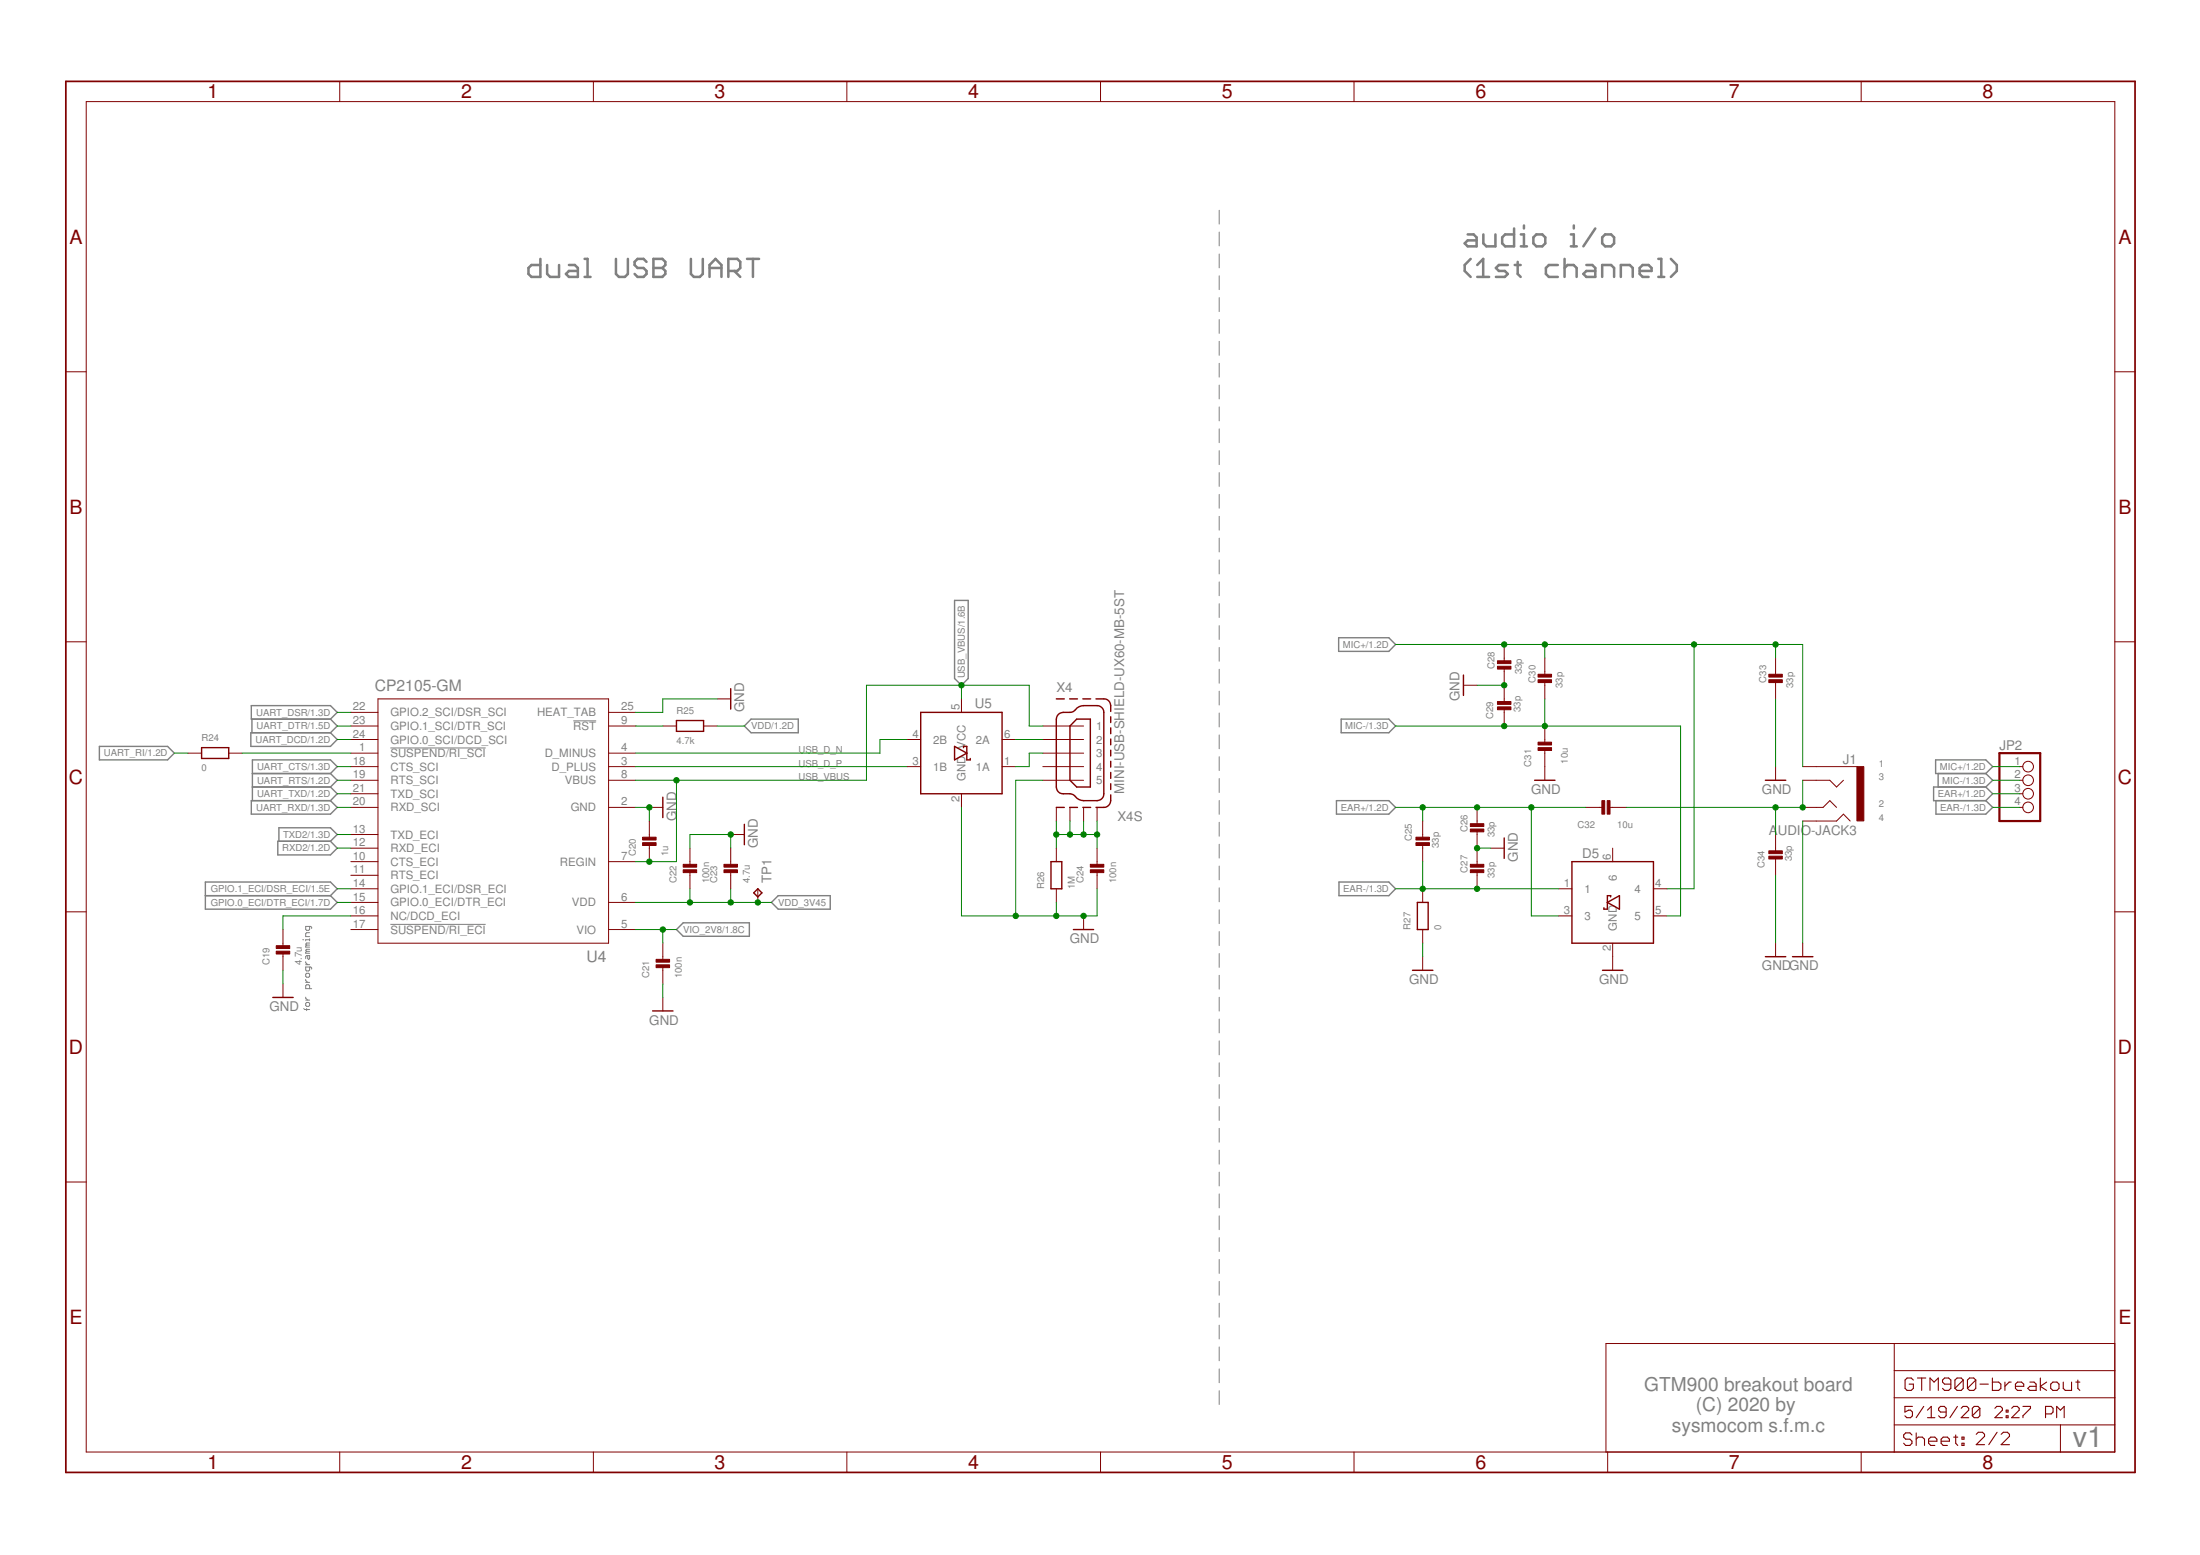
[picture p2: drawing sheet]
<svg xmlns="http://www.w3.org/2000/svg" width="297mm" height="210mm" viewBox="0 0 297 210" stroke-linecap="round" stroke-linejoin="round" font-family="sans-serif">
<g fill="none" stroke="#808080" stroke-width=".34">
<path d="M73 34.9v2.5h-1.2l-.4-.4v-.8l.4-.4h1.2M73.9 35.8v1.2l.4 .4h1.2v-1.6M76.8 35.8h.8l.4 .4v1.2h-1.2l-.4-.4 .4-.4h1.2M78.9 37.4h.8M78.9 34.9h.4v2.5M83.2 34.9v2.1l.4 .4h.8l.4-.4v-2.1M87.3 35.3l-.4-.4h-.8l-.4 .4v.5l.4 .4h.8l.4 .4v.4l-.4 .4h-.8l-.4-.4M88.2 34.9h1.2l.4 .4v.5l-.4 .4 .4 .4v.4l-.4 .4h-1.2zM88.2 36.2h1.2M93.3 34.9v2.1l.4 .4h.8l.4-.4v-2.1M95.8 36.2h1.6M95.8 37.4v-1.6l.8-.9 .8 .9v1.6"/>
<path d="M98.3 36.6h1.2l.4-.4v-.9l-.4-.4h-1.2v2.5M99.1 36.6l.8 .8M100.9 34.9h1.6M101.7 34.9v2.5M198.2 31.6h.8l.4 .4v1.3h-1.2l-.4-.4 .4-.5h1.2M198.6 34.9l-.8 .9v.8l.8 .8M199.5 37.4h1.6M199.5 35.8l.8-.9v2.5M200.3 31.6v1.3l.4 .4h1.2v-1.7M203.6 35.8h-1.2l-.4 .4 .4 .4h.8l.4 .4-.4 .4h-1.2M204.4 30.8v2.5h-1.2l-.4-.4v-.9l.4-.4h1.2M204.5 35.8h.8"/>
<path d="M204.9 35.3v1.7l.4 .4M205.3 31.6h.5v1.7M205.3 33.3h.9M205.8 30.4v.4M207.4 31.6h.8l.4 .4v.9l-.4 .4h-.8l-.4-.4v-.9zM210.3 35.8h-1.2l-.4 .4v.8l.4 .4h1.2M211.2 36.2l.4-.4h.9l.4 .4v1.2M211.2 34.9v2.5M212.1 31.6h.4v1.7M212.1 33.3h.8M212.5 30.4v.4M214.2 35.8h.8l.4 .4v1.2h-1.2l-.4-.4 .4-.4h1.2"/>
<path d="M215.4 30.8l-1.6 2.5M216.3 37.4v-1.6h1.2l.4 .4v1.2M216.7 31.6h.8l.4 .4v.9l-.4 .4h-.8l-.4-.4v-.9zM218.8 37.4v-1.6h1.2l.5 .4v1.2M221.4 36.6h1.6v-.4l-.4-.4h-.8l-.4 .4v.8l.4 .4h.8M223.9 37.4h.8M223.9 34.9h.4v2.5M225.6 34.9l.8 .9v.8l-.8 .8"/>
</g>
<g fill="none" stroke="#808080" stroke-width=".14">
<path d="M164.6 28.4v1.8M164.6 31.3v1.9M164.6 34.3v1.9M164.6 37.2v1.9M164.6 40.2v1.9M164.6 43.1v1.9M164.6 46.1v1.9M164.6 49v1.9M164.6 52v1.8M164.6 54.9v1.9M164.6 57.9v1.9M164.6 60.8v1.9"/>
<path d="M164.6 63.8v1.9M164.6 66.7v1.9M164.6 69.7v1.9M164.6 72.6v1.9M164.6 75.6v1.9M164.6 78.5v1.9M77.4 97.3h3.1M164.6 81.5v1.9M164.6 84.5v1.8M164.6 87.4v1.9M164.6 90.3v1.9M164.6 93.3v1.9"/>
<path d="M164.6 96.2v1.9M164.6 99.2v1.9M52.7 101h12.9M164.6 102.2v1.8M164.6 105.1v1.9M164.6 108.1v1.8M164.6 111v1.9M164.6 114v1.8M164.6 116.9v1.9M164.6 119.8v1.9M40.9 126.9h.1M41 136.1l.1 .2h.7"/>
<path d="M41.3 131.5l.1-.1h.3l.1 .1v.3l-.1 .1h-.3l-.1-.1zM41.3 135.4l.1-.1h.3l.1 .1v.3l-.1 .1h-.3l-.1-.1zM41.3 129.8v.2l.3 .2M41.3 132.2v.2l.3 .2M41.3 134.6v.1l.3 .3M41.3 135h.5M41.3 132.6h.5M41.3 130.2h.5M41.4 136.1v.3M41.4 127.6l-.1 .2h.5M41.4 128.4l-.1 .3h.5M41.4 128.4h.4"/>
<path d="M41.4 127.6h.4M41.6 129v.4l.1 .1 .1-.1v-.4h-.4l-.1 .1v.3M41.8 125.1v.4l-.1 .1h-.3l-.1-.1v-.4h.7l.1 .2M41.8 126.7v.3M41.8 130.5v.4l-.1 .2h-.3l-.1-.2v-.4h.7l.1 .3M41.8 133.5v-.4l-.1-.2h-.3l-.1 .2v.4h.8M41.8 125.9h-.4l-.1 .1v.4h.5M41.8 126.9h-.5v.1M41.8 128.1h-.4l-.1 .2 .1 .1M41.8 127.3h-.4l-.1 .1 .1 .2M52.7 124.8h12.9M164.6 122.8v1.9"/>
<path d="M164.6 125.8v1.8M164.6 128.7v1.9M164.6 131.7v1.8M164.6 134.6v1.9M164.6 137.6v1.8M164.6 140.5v1.9M164.6 143.5v1.8M164.6 146.4v1.9M164.6 149.4v1.8M164.6 152.3v1.9M164.6 155.3v1.8M164.6 158.2v1.9"/>
<path d="M164.6 161.2v1.8M164.6 164.1v1.9M164.6 167.1v1.8M164.6 170v1.9M164.6 173v1.8M164.6 175.9v1.9M164.6 178.9v1.8M164.6 181.8v1.9M164.6 184.8v1.8M164.6 187.7v1.9"/>
</g>
<g fill="none" stroke="#808080" stroke-width=".19">
<path d="M33.9 98.9h10.7l.9 .9-.9 1h-10.7zM33.9 95.2h10.7l.9 1-.9 .9h-10.7zM34 97.1v1.8M44.6 97.1l.9 .9-.9 .9M101.4 97.1h6.4v1.8h-6.4l-.9-.9zM128.9 81h1.8v10.6l-.9 .9-.9-.9zM180.7 86.1h6.8l.9 .9-.9 .9h-6.8zM181.1 97.1h6.4l.9 .9-.9 .9h-6.4zM13.4 100.8h9.2l.9 .9-.9 .9h-9.2zM27.7 119.1h16.9l.9 .9-.9 .9 .9 .9-.9 .9h-16.9zM33.9 108.1h10.7l.9 .9-.9 .9h-10.7zM34.1 106.2h10.5"/>
<path d="M34.1 104.4h10.5M37.5 113.6h7.1l.9 .9-.9 .9h-7.1zM37.7 113.6v-1.9h6.9l.9 .9-.9 1M44.6 104.4l.9-.9-.9-.9h-10.5v5.5M44.6 106.2l.9 .9-.9 1M44.6 104.4l.9 .9-.9 .9M180.4 108.1h7.1l.9 .9-.9 .9h-7.1zM180.8 119.1h6.7l.9 .9-.9 .9h-6.7zM261.3 102.6h6.8l.9 .9-.9 .9h-6.8zM261.4 108.1v1.8h6.7l.9-.9-.9-.9M261.7 104.4v1.8M268.1 106.2h-7v1.9h7"/>
<path d="M268.1 104.4l.9 .9-.9 .9M268.1 106.2l.9 .9-.9 1M27.7 120.9h16.9M91.3 125.5l.9-.9h9v1.8h-9zM104.2 121.8l.9-.9h7v1.8h-7z"/>
</g>
<g fill="none" stroke="#800000" stroke-width=".14">
<path d="M11.6 13.7h273.9v182.3h-273.9zM45.9 11v2.7M80.1 11v2.7M114.3 11v2.7M148.6 11v2.7M182.8 11v2.7M217.1 11v2.7M251.3 11v2.7M8.9 50.2h2.7M285.5 50.2h2.8M8.9 86.6h2.7M47.4 98h3.6"/>
<path d="M47.4 96.2h3.6M47.4 99.8h3.6M51 94.3h31.2v33h-31.2zM82.2 98h3.6M82.2 96.2h3.6M89.5 98h1.8M95 98h1.8M96.8 94.3h1.9M122.5 99.8h1.8M129.8 94.3v1.9M135.3 99.8h1.8M140.8 98h5.5"/>
<path d="M140.8 99.8h5.5M197.6 92.5h1.8M203.1 87v2.4M203.1 90.1v4.8M203.1 95.6v2.4M208.6 88.8v2.4M208.6 91.9v2.4M208.6 98v2.4M239.7 88.8v2.4M239.7 91.9v2.4M285.5 86.6h2.8M25.4 101.7h1.8"/>
<path d="M30.9 101.7h1.8M47.4 101.7h3.6M47.4 109h3.6M47.4 103.5h3.6M47.4 116.3h3.6M47.4 105.3h3.6M47.4 118.2h3.6M47.4 114.5h3.6M47.4 107.1h3.6M47.4 120h3.6M47.4 112.6h3.6M82.2 101.7h3.6"/>
<path d="M82.2 109h3.6M82.2 103.5h3.6M82.2 116.3h3.6M82.2 105.3h3.6M87.7 109h1.8M87.7 110.8v2.4M87.7 113.9v2.4M93.2 114.5v2.4M93.2 117.6v2.4M98.7 112.6h1.8M98.7 114.5v2.4M98.7 117.6v2.4"/>
<path d="M102.3 120v1.8M122.5 103.5h1.8M129.8 107.1v1.9M135.3 103.5h1.8M140.8 101.7h5.5M140.8 103.5h5.5M140.8 105.3h5.5M142.6 109v1.8M142.6 114.5v1.8M142.6 120v1.8M144.5 109v1.8M146.3 109v1.8"/>
<path d="M148.1 109v1.8M148.1 114.5v2.4M148.1 117.6v2.4M192.1 110.8v2.4M192.1 113.9v2.4M192.1 120v1.8M199.4 109v2.4M199.4 112.1v4.8M199.4 117.6v2.4M201.3 114.5h1.8M208.6 101.1v4.2M210.4 120h1.8"/>
<path d="M214.1 109h2.4M217.2 109h2.4M217.7 114.5v1.8M223.2 120h1.9M239.7 103.5v1.8M239.7 112.6v2.4M239.7 115.8v2.4M243.4 109h2.7l1-.9 .9 .9M243.4 103.5h7.3M243.4 105.3h3.7l.9 .9 .9-.9M243.4 110.8h4.6l.9-.9 .9 .9M272.7 109h.4"/>
<path d="M272.7 103.5h.4M272.7 105.3h.4M272.7 107.1h.4M8.9 123.1h2.7M38.2 125.5v2.3M38.2 128.6v2.4M38.2 132.8v1.8M47.4 125.5h3.6M47.4 121.8h3.6M47.4 123.6h3.6M82.2 125.5h3.6M82.2 121.8h3.6"/>
<path d="M89.5 127.3v2.4M89.5 130.4v2.4M89.5 134.6v1.9M146.3 123.6v1.9M192.1 125.5v1.8M192.1 129.1v1.9M210.4 123.6h1.8M217.7 127.3v3.7M223.2 123.6h1.9M239.7 127.3v1.8M243.4 127.3v1.8M285.5 123.1h2.8"/>
<path d="M8.9 159.6h2.7M285.5 159.6h2.8M45.9 196v2.8M80.1 196v2.8M114.3 196v2.8M148.6 196v2.8M182.8 196v2.8M217.1 196v2.8M251.3 196v2.8M255.8 192.3h29.7M255.8 181.4v14.6M255.8 188.7h29.7"/>
<path d="M255.8 185h29.7M278.2 192.3v3.7M285.5 181.4h-68.7v14.6"/>
<circle cx="273.8" cy="109" r=".72"/>
<circle cx="273.8" cy="107.1" r=".72"/>
<circle cx="273.8" cy="105.3" r=".72"/>
<circle cx="273.8" cy="103.5" r=".72"/>
</g>
<g fill="none" stroke="#800000" stroke-width=".19">
<path d="M91.3 97.3h3.7v1.4h-3.7zM98.7 93v2.7M124.3 96.2h11v10.9h-11zM142.6 94.3h1.1M142.9 96.4a1.77 1.77 0 0 1 1.6-.2l.6-.3a1.58 1.58 0 0 1 1.2-.7h1.8a.9 .9 0 0 1 .9 1v10.9a.9 .9 0 0 1-.9 1h-1.8a2.12 2.12 0 0 1-1.4-.8l-.4-.2a1.7 1.7 0 0 1-1.6-.2l-.3-.7v-9.1zM144.4 94.3h1.1M145.4 97.1h1.8v9.1h-1.8l-.9-.9v-7.3zM146.2 94.3h1.1M148 94.3h1a.9 .9 0 0 1 1 .9v.8M150 96.8v.7M150 98.3v.7M150 99.8v.7"/>
<path d="M197.6 91.1v2.8M27.2 100.9h3.7v1.5h-3.7zM89.5 107.6v2.8M100.5 111.3v2.7M128.9 100.8l1.6 .9-1.6 .9zM130.1 100.9v-.1h.4v1.8h.5v-.2M141.9 116.3h1.5v3.7h-1.5zM142.6 109h1.1M144.4 109h1.1M146.2 109h1.1M150 107.3a1.42 1.42 0 0 1-.5 1.6l-.5 .1h-1M150 101.3v.7"/>
<path d="M150 102.8v.7M150 104.3v.8M150 105.8v.8M203.1 113.1v2.8M207.2 105.3h2.8M212.2 116.3h11v11h-11zM238.4 105.3h2.7M36.8 134.6h2.8M88.1 136.5h2.8M101.8 120.5l.5-.5 .6 .5-.6 .6zM144.9 125.5h2.8M190.7 131h2.8"/>
<path d="M191.4 121.8h1.4v3.7h-1.4zM216.4 131h2.7M217 121.8l1.7-.9v1.8zM217.5 121.1v-.2h-.5v1.8h-.4v-.2M238.4 129.1h2.7M242 129.1h2.8"/>
</g>
<g fill="#800000" stroke="#800000" stroke-width=".14">
<path d="M88.6 129.5h1.8v.4h-1.8z"/>
<path d="M88.6 130.2h1.8v.4h-1.8z"/>
<path d="M92.2 116.7h1.9v.4h-1.9z"/>
<path d="M92.2 117.4h1.9v.4h-1.9z"/>
<path d="M97.7 116.7h1.9v.4h-1.9z"/>
<path d="M97.7 117.4h1.9v.4h-1.9z"/>
<path d="M86.8 113h1.8v.4h-1.8z"/>
<path d="M86.8 113.7h1.8v.4h-1.8z"/>
<path d="M147.2 116.7h1.8v.4h-1.8z"/>
<path d="M147.2 117.4h1.8v.4h-1.8z"/>
<path d="M37.3 127.7h1.8v.3h-1.8z"/>
<path d="M37.3 128.4h1.8v.4h-1.8z"/>
<path d="M202.2 89.9h1.8v.4h-1.8z"/>
<path d="M202.2 89.2h1.8v.4h-1.8z"/>
<path d="M238.8 91.8h1.8v.3h-1.8z"/>
<path d="M238.8 91h1.8v.4h-1.8z"/>
<path d="M238.8 114.9h1.8v.3h-1.8z"/>
<path d="M238.8 115.6h1.8v.4h-1.8z"/>
<path d="M191.2 113h1.8v.4h-1.8z"/>
<path d="M191.2 113.7h1.8v.4h-1.8z"/>
<path d="M216.3 108.1h.4v1.8h-.4z"/>
<path d="M217 108.1h.4v1.8h-.4z"/>
<path d="M202.2 94.7h1.8v.4h-1.8z"/>
<path d="M202.2 95.4h1.8v.4h-1.8z"/>
<path d="M207.7 100.9h1.8v.4h-1.8z"/>
<path d="M207.7 100.2h1.8v.4h-1.8z"/>
<path d="M207.7 91.8h1.8v.3h-1.8z"/>
<path d="M207.7 91h1.8v.4h-1.8z"/>
<path d="M198.5 111.9h1.8v.4h-1.8z"/>
<path d="M198.5 111.2h1.8v.4h-1.8z"/>
<path d="M198.5 117.4h1.8v.4h-1.8z"/>
<path d="M198.5 116.7h1.8v.4h-1.8z"/>
<path d="M250.7 103.5h1v7.3h-1z"/>
</g>
<g fill="none" stroke="#800000" stroke-width=".15">
<path d="M258.1 193.7l-.2-.3h-.6l-.3 .3v.3l.3 .3h.6l.2 .2v.3l-.2 .3h-.6l-.3-.3M258.2 189.8h-1v.8l.5-.2h.3l.2 .2v.5l-.2 .3h-.5l-.3-.3M258.3 186.3l-.3-.3h-.5l-.3 .3v1.1l.3 .3h.5l.3-.3v-.6h-.5M258.7 193.4v1.7M258.7 194.3l.3-.3h.5l.3 .3v.8M258.9 186h1.1M259.5 186v1.7M259.7 189.8l-1 1.6M260.2 191.4h1M260.2 190.4l.6-.6v1.6M260.4 194.5h1.1v-.2l-.3-.3h-.5l-.3 .3v.5l.3 .3h.5M260.6 187.7v-1.7l.5 .6 .6-.6v1.7"/>
<path d="M262.1 194.5h1.1v-.2l-.3-.3h-.5l-.3 .3v.5l.3 .3h.5M262.8 190.6h-.8l-.3-.2v-.3l.3-.3h.5l.3 .3v1l-.3 .3h-.5l-.3-.3M263.4 186.8h-.8l-.3-.2v-.3l.3-.3h.5l.3 .3v1.1l-.3 .3h-.5l-.3-.3M263.8 194h.5M264.1 193.7v1.1l.2 .3M264.3 189.8l-1 1.6M264.8 190.1l.2-.3h.6l.2 .3v.3l-1 1h1M264.9 194h.3v.3h-.3zM264.9 194.8h.3v.3h-.3zM265.1 186.3l-.3-.3h-.6l-.3 .3v1.1M265.1 186.3v1.1l-.3 .3h-.6l-.3-.3M265.1 186.3l-1.2 1.1"/>
<path d="M266.8 186.3l-.3-.3h-.6l-.3 .3v1.1M266.8 186.3v1.1l-.3 .3h-.6l-.3-.3M266.8 186.3l-1.2 1.1M266.8 193.6l.3-.3h.6l.2 .3v.3l-1.1 1.1h1.1M267.3 190.1l-.2-.3h-.5l-.3 .3v1M267.3 190.1v1l-.2 .3h-.5l-.3-.3M267.3 190.1l-1 1M267.3 186.8h1.2M269 186v1.7h.9l.3-.3v-.6l-.3-.2h-.9M269.3 190.1l.3-.3h.5l.3 .3v.3l-1.1 1h1.1M269.6 193.3l-1.1 1.7M270.2 193.6l.3-.3h.5l.3 .3v.3l-1.1 1.1h1.1"/>
<path d="M270.7 186.6v1.1M270.9 190.4h.2v.2h-.2zM270.9 191.1h.2v.3h-.2zM271.5 186.6h-.2l-.6 .5M271.6 190.1l.3-.3h.5l.2 .3v.3l-1 1h1M272.1 187.1h1.1v-.3l-.3-.2h-.5l-.3 .2v.6l.3 .3h.5M273.1 189.8h1.1v.3l-1.1 1v.3M274.1 186.6h.5l.3 .2v.9h-.8l-.3-.3 .3-.3h.8M275.5 186v1.7M276.2 190.9h.7l.3-.3v-.5l-.3-.3h-.7v1.6M276.3 186.6l-.8 .5 .8 .6M276.9 186.8l.3-.2h.5l.3 .2v.6l-.3 .3h-.5l-.3-.3z"/>
<path d="M277.7 191.4v-1.6l.5 .6 .5-.6v1.6M278.6 186.6v.8l.2 .3h.9v-1.1M280.3 186.6h.5M280.5 186.3v1.1l.3 .3"/>
</g>
<path d="M8.9 11h279.4v187.8h-279.4z" fill="none" stroke="#800000" stroke-width=".23"/>
<path d="M270 101.7h5.5v9.1h-5.5z" fill="none" stroke="#800000" stroke-width=".3"/>
<g fill="none" stroke="#008000" stroke-width=".14">
<path d="M45.5 99.8h1.9M45.5 98h1.9M45.5 96.2h1.9M85.8 98h3.7M96.8 98h3.7M96.8 94.3h-7.3v1.9h-3.7M122.5 99.8h-3.7v1.9h-33M129.8 92.5v1.8M137.1 99.8h3.7M140.8 98h-1.8v-5.5h-22v12.8h-31.2M188.4 98h38.5v25.6h-1.8M188.4 87h55v16.5"/>
<path d="M199.4 92.5h3.7M208.6 87v1.8M208.6 94.3v3.7M228.7 87v33h-3.6M239.7 87v1.8M239.7 94.3v9.2M23.5 101.7h1.9M32.7 101.7h14.7M45.5 103.5h1.9M45.5 112.6h1.9M45.5 105.3h1.9M45.5 109h1.9"/>
<path d="M45.5 114.5h1.9M45.5 107.1h1.9M45.5 120h1.9M85.8 103.5h36.7M85.8 109h1.9v1.8M91.3 105.3v11h-5.5M93.2 114.5v-1.9h5.5v1.9M93.2 120v1.8M98.7 120v1.8M129.8 109v14.6h18.3v-3.6M140.8 101.7h-1.8v1.8h-1.9M140.8 105.3h-3.7v18.3"/>
<path d="M142.6 110.8v3.7M142.6 112.6h5.5M144.5 110.8v1.8M146.3 110.8v1.8M148.1 110.8v3.7M188.4 109h25.7M188.4 120h22M192.1 109v1.8M192.1 116.3v3.7M199.4 114.5h1.9M206.8 109v14.6h3.6M239.7 109v3.6"/>
<path d="M239.7 118.2v9.1M243.4 105.3v3.7h-23.8M243.4 110.8v16.5M269 103.5h3.7M269 105.3h3.7M269 109h3.7M269 107.1h3.7M38.2 131v1.8M45.5 121.8h1.9M47.4 123.6h-9.2v1.9M85.8 121.8h18.4M85.8 125.5h5.5"/>
<path d="M89.5 125.5v1.8M89.5 132.8v1.8M142.6 121.8v1.8M192.1 127.3v1.8"/>
</g>
<g fill="#008000" stroke="#008000" stroke-width=".14">
<circle cx="144.5" cy="112.6" r=".36"/>
<circle cx="146.3" cy="112.6" r=".36"/>
<circle cx="148.1" cy="112.6" r=".36"/>
<circle cx="142.6" cy="112.6" r=".36"/>
<circle cx="129.8" cy="92.5" r=".36"/>
<circle cx="87.7" cy="116.3" r=".36"/>
<circle cx="91.3" cy="105.3" r=".36"/>
<circle cx="137.1" cy="123.6" r=".36"/>
<circle cx="146.3" cy="123.6" r=".36"/>
<circle cx="142.6" cy="123.6" r=".36"/>
<circle cx="98.7" cy="112.6" r=".36"/>
<circle cx="87.7" cy="109" r=".36"/>
<circle cx="203.1" cy="92.5" r=".36"/>
<circle cx="199.4" cy="114.5" r=".36"/>
<circle cx="93.2" cy="121.8" r=".36"/>
<circle cx="98.7" cy="121.8" r=".36"/>
<circle cx="102.3" cy="121.8" r=".36"/>
<circle cx="208.6" cy="98" r=".36"/>
<circle cx="203.1" cy="98" r=".36"/>
<circle cx="203.1" cy="87" r=".36"/>
<circle cx="208.6" cy="87" r=".36"/>
<circle cx="228.7" cy="87" r=".36"/>
<circle cx="239.7" cy="87" r=".36"/>
<circle cx="192.1" cy="109" r=".36"/>
<circle cx="206.8" cy="109" r=".36"/>
<circle cx="199.4" cy="109" r=".36"/>
<circle cx="239.7" cy="109" r=".36"/>
<circle cx="243.4" cy="109" r=".36"/>
<circle cx="89.5" cy="125.5" r=".36"/>
<circle cx="192.1" cy="120" r=".36"/>
<circle cx="199.4" cy="120" r=".36"/>
</g>
<text font-size="3.9" fill="#808080" x="279.9" y="195.3">v1</text>
<g font-size="2.6" fill="#800000">
<text x="28" y="13.3">1</text>
<text x="62.3" y="13.3">2</text>
<text x="96.5" y="13.3">3</text>
<text x="130.7" y="13.3">4</text>
<text x="165" y="13.3">5</text>
<text x="199.2" y="13.3">6</text>
<text x="233.4" y="13.3">7</text>
<text x="267.7" y="13.3">8</text>
<text x="9.4" y="32.9">A</text>
<text x="286" y="32.9">A</text>
<text x="9.4" y="69.3">B</text>
<text x="286" y="69.3">B</text>
<text x="9.3" y="105.8">C</text>
<text x="286" y="105.8">C</text>
<text x="9.3" y="142.3">D</text>
<text x="286" y="142.3">D</text>
<text x="9.4" y="178.7">E</text>
<text x="286" y="178.7">E</text>
<text x="28" y="198.3">1</text>
<text x="62.3" y="198.3">2</text>
<text x="96.5" y="198.3">3</text>
<text x="130.7" y="198.3">4</text>
<text x="165" y="198.3">5</text>
<text x="199.2" y="198.3">6</text>
<text x="233.4" y="198.3">7</text>
<text x="267.7" y="198.3">8</text>
</g>
<g font-size="2.6" fill="#808080">
<text x="222" y="187.8">GTM900 breakout board</text>
<text x="229" y="190.5">(C) 2020 by</text>
<text x="225.7" y="193.3">sysmocom s.f.m.c</text>
</g>
<g font-size="2.1" fill="#808080">
<text x="50.6" y="93.3">CP2105-GM</text>
<text x="79.2" y="129.9">U4</text>
</g>
<g font-size="1.8" fill="#808080">
<text x="131.6" y="95.6">U5</text>
<text x="142.6" y="93.4">X4</text>
<text x="197.1" y="94.7" transform="rotate(-90 197.1 94.7)">GND</text>
<text x="100.5" y="96.2" transform="rotate(-90 100.5 96.2)">GND</text>
<text x="270" y="101.2">JP2</text>
<text x="151.8" y="107.2" transform="rotate(-90 151.8 107.2)">MINI-USB-SHIELD-UX60-MB-5ST</text>
<text x="206.8" y="107.2">GND</text>
<text x="237.9" y="107.2">GND</text>
<text x="248.8" y="103.1">J1</text>
<text x="91.3" y="110.8" transform="rotate(-90 91.3 110.8)">GND</text>
<text x="150.9" y="110.8">X4S</text>
<text x="238.8" y="112.7">AUDIO-JACK3</text>
<text x="102.3" y="114.5" transform="rotate(-90 102.3 114.5)">GND</text>
<text x="104.2" y="119.2" transform="rotate(-90 104.2 119.2)">TP1</text>
<text x="204.9" y="116.3" transform="rotate(-90 204.9 116.3)">GND</text>
<text x="213.6" y="115.8">D5</text>
<text x="144.5" y="127.3">GND</text>
<text x="237.9" y="131">GNDGND</text>
<text x="36.4" y="136.5">GND</text>
<text x="190.3" y="132.8">GND</text>
<text x="215.9" y="132.8">GND</text>
<text x="87.7" y="138.3">GND</text>
</g>
<g font-size="1.5" fill="#808080">
<text x="47.6" y="95.9">22</text>
<text x="83.9" y="95.9">25</text>
<text x="129.5" y="95.9" transform="rotate(-90 129.5 95.9)">5</text>
<text x="47.6" y="99.6">24</text>
<text x="47.6" y="97.7">23</text>
<text x="48.5" y="101.4">1</text>
<text x="52.7" y="100.4">GPIO.0_SCI/DCD_SCI</text>
<text x="52.7" y="98.5">GPIO.1_SCI/DTR_SCI</text>
<text x="52.7" y="96.7">GPIO.2_SCI/DSR_SCI</text>
<text x="72.5" y="96.7">HEAT_TAB</text>
<text x="77.4" y="98.5">RST</text>
<text x="83.9" y="101.4">4</text>
<text x="83.9" y="97.7">9</text>
<text x="123.2" y="99.6">4</text>
<text x="126" y="100.4">2B</text>
<text x="131.7" y="100.4">2A</text>
<text x="135.6" y="99.6">6</text>
<text x="148" y="98.5">1</text>
<text x="148" y="100.4">2</text>
<text x="47.6" y="106.9">21</text>
<text x="47.6" y="105.1">19</text>
<text x="47.6" y="103.2">18</text>
<text x="52.7" y="102.2">SUSPEND/RI_SCI</text>
<text x="52.7" y="107.7">TXD_SCI</text>
<text x="52.7" y="105.9">RTS_SCI</text>
<text x="52.7" y="104">CTS_SCI</text>
<text x="73.5" y="102.2">D_MINUS</text>
<text x="74.5" y="104">D_PLUS</text>
<text x="76.3" y="105.9">VBUS</text>
<text x="83.9" y="103.2">3</text>
<text x="83.9" y="105.1">8</text>
<text x="123.2" y="103.2">3</text>
<text x="126" y="104">1B</text>
<text x="130.4" y="105.5" transform="rotate(-90 130.4 105.5)">GND VCC</text>
<text x="131.7" y="104">1A</text>
<text x="135.6" y="103.2">1</text>
<text x="148" y="102.2">3</text>
<text x="148" y="104">4</text>
<text x="148" y="105.9">5</text>
<text x="272" y="103.2">1</text>
<text x="272" y="105.1">2</text>
<text x="272" y="106.9">3</text>
<text x="47.6" y="108.7">20</text>
<text x="47.6" y="112.4">13</text>
<text x="52.7" y="109.5">RXD_SCI</text>
<text x="52.7" y="113.2">TXD_ECI</text>
<text x="77.1" y="109.5">GND</text>
<text x="83.9" y="108.7">2</text>
<text x="129.5" y="108.3" transform="rotate(-90 129.5 108.3)">2</text>
<text x="272" y="108.7">4</text>
<text x="47.6" y="116.1">10</text>
<text x="47.6" y="117.9">11</text>
<text x="47.6" y="114.2">12</text>
<text x="47.6" y="119.7">14</text>
<text x="52.7" y="116.9">CTS_ECI</text>
<text x="52.7" y="118.7">RTS_ECI</text>
<text x="52.7" y="115">RXD_ECI</text>
<text x="75.6" y="116.9">REGIN</text>
<text x="83.9" y="116.1">7</text>
<text x="211.1" y="119.7">1</text>
<text x="217.5" y="116.1" transform="rotate(-90 217.5 116.1)">6</text>
<text x="218.3" y="118.9" transform="rotate(-90 218.3 118.9)">6</text>
<text x="223.5" y="119.7">4</text>
<text x="47.6" y="125.2">17</text>
<text x="47.6" y="123.4">16</text>
<text x="47.6" y="121.6">15</text>
<text x="52.7" y="124.2">NC/DCD_ECI</text>
<text x="52.7" y="122.4">GPIO.0_ECI/DTR_ECI</text>
<text x="52.7" y="120.5">GPIO.1_ECI/DSR_ECI</text>
<text x="77.2" y="122.4">VDD</text>
<text x="83.9" y="125.2">5</text>
<text x="83.9" y="121.6">6</text>
<text x="211.1" y="123.4">3</text>
<text x="213.9" y="120.5">1</text>
<text x="213.9" y="124.2">3</text>
<text x="218.3" y="125.6" transform="rotate(-90 218.3 125.6)">GND</text>
<text x="220.7" y="124.2">5</text>
<text x="220.7" y="120.5">4</text>
<text x="223.5" y="123.4">5</text>
<text x="52.7" y="126">SUSPEND/RI_ECI</text>
<text x="77.8" y="126">VIO</text>
<text x="217.5" y="128.4" transform="rotate(-90 217.5 128.4)">2</text>
</g>
<g font-size="1.3" fill="#808080">
<text x="181.3" y="87.5">MIC+/1.2D</text>
<text x="130.3" y="91.6" transform="rotate(-90 130.3 91.6)">USB_VBUS/1.6B</text>
<text x="201.8" y="90.3" transform="rotate(-90 201.8 90.3)">C28</text>
<text x="205.5" y="91" transform="rotate(-90 205.5 91)">33p</text>
<text x="207.3" y="92.1" transform="rotate(-90 207.3 92.1)">C30</text>
<text x="211" y="92.9" transform="rotate(-90 211 92.9)">33p</text>
<text x="238.4" y="92.1" transform="rotate(-90 238.4 92.1)">C33</text>
<text x="242.1" y="92.9" transform="rotate(-90 242.1 92.9)">33p</text>
<text x="27.2" y="100">R24</text>
<text x="34.5" y="100.3">UART_DCD/1.2D</text>
<text x="34.6" y="96.6">UART_DSR/1.3D</text>
<text x="34.6" y="98.4">UART_DTR/1.5D</text>
<text x="91.3" y="100.5">4.7k</text>
<text x="91.3" y="96.3">R25</text>
<text x="101.4" y="98.5">VDD/1.2D</text>
<text x="107.8" y="101.7">USB_D_N</text>
<text x="181.6" y="98.4">MIC-/1.3D</text>
<text x="201.6" y="97.1" transform="rotate(-90 201.6 97.1)">C29</text>
<text x="205.3" y="96.1" transform="rotate(-90 205.3 96.1)">33p</text>
<text x="14" y="102.1">UART_RI/1.2D</text>
<text x="27.2" y="104.1">0</text>
<text x="34.7" y="107.6">UART_TXD/1.2D</text>
<text x="34.7" y="103.9">UART_CTS/1.3D</text>
<text x="34.7" y="105.8">UART_RTS/1.2D</text>
<text x="107.8" y="105.3">USB_VBUS</text>
<text x="107.8" y="103.5">USB_D_P</text>
<text x="206.7" y="103.5" transform="rotate(-90 206.7 103.5)">C31</text>
<text x="211.7" y="103.1" transform="rotate(-90 211.7 103.1)">10u</text>
<text x="253.7" y="103.5">1</text>
<text x="253.7" y="105.3">3</text>
<text x="261.6" y="107.6">EAR+/1.2D</text>
<text x="261.9" y="103.9">MIC+/1.2D</text>
<text x="262.2" y="105.8">MIC-/1.3D</text>
<text x="34.6" y="109.4">UART_RXD/1.3D</text>
<text x="38.2" y="113.1">TXD2/1.3D</text>
<text x="181" y="109.4">EAR+/1.2D</text>
<text x="190.6" y="113.6" transform="rotate(-90 190.6 113.6)">C25</text>
<text x="198.1" y="112.3" transform="rotate(-90 198.1 112.3)">C26</text>
<text x="201.8" y="113" transform="rotate(-90 201.8 113)">33p</text>
<text x="213" y="111.7">C32</text>
<text x="218.3" y="111.7">10u</text>
<text x="253.7" y="109">2</text>
<text x="253.7" y="110.8">4</text>
<text x="262" y="109.4">EAR-/1.3D</text>
<text x="38.1" y="114.9">RXD2/1.2D</text>
<text x="85.8" y="115.6" transform="rotate(-90 85.8 115.6)">C20</text>
<text x="90.2" y="115.6" transform="rotate(-90 90.2 115.6)">1u</text>
<text x="91.3" y="119.2" transform="rotate(-90 91.3 119.2)">C22</text>
<text x="95.7" y="119.2" transform="rotate(-90 95.7 119.2)">100n</text>
<text x="96.8" y="119.2" transform="rotate(-90 96.8 119.2)">C23</text>
<text x="101.2" y="119.2" transform="rotate(-90 101.2 119.2)">4.7u</text>
<text x="141" y="120" transform="rotate(-90 141 120)">R26</text>
<text x="145.1" y="120" transform="rotate(-90 145.1 120)">1M</text>
<text x="146.3" y="119.2" transform="rotate(-90 146.3 119.2)">C24</text>
<text x="150.7" y="119.2" transform="rotate(-90 150.7 119.2)">100n</text>
<text x="194.3" y="114.4" transform="rotate(-90 194.3 114.4)">33p</text>
<text x="198.1" y="117.8" transform="rotate(-90 198.1 117.8)">C27</text>
<text x="201.8" y="118.5" transform="rotate(-90 201.8 118.5)">33p</text>
<text x="238.3" y="117.2" transform="rotate(-90 238.3 117.2)">C34</text>
<text x="241.9" y="116.3" transform="rotate(-90 241.9 116.3)">33p</text>
<text x="28.5" y="120.4">GPIO.1_ECI/DSR_ECI/1.5E</text>
<text x="28.5" y="122.3">GPIO.0_ECI/DTR_ECI/1.7D</text>
<text x="92.2" y="125.9">VIO_2V8/1.8C</text>
<text x="105.1" y="122.3">VDD_3V45</text>
<text x="181.4" y="120.4">EAR-/1.3D</text>
<text x="190.4" y="125.5" transform="rotate(-90 190.4 125.5)">R27</text>
<text x="194.6" y="125.5" transform="rotate(-90 194.6 125.5)">0</text>
<text x="36.4" y="130.2" transform="rotate(-90 36.4 130.2)">C19</text>
<text x="40.8" y="130.2" transform="rotate(-90 40.8 130.2)">4.7u</text>
<text x="87.7" y="132.1" transform="rotate(-90 87.7 132.1)">C21</text>
<text x="92.1" y="132.1" transform="rotate(-90 92.1 132.1)">100n</text>
</g>
</svg>
